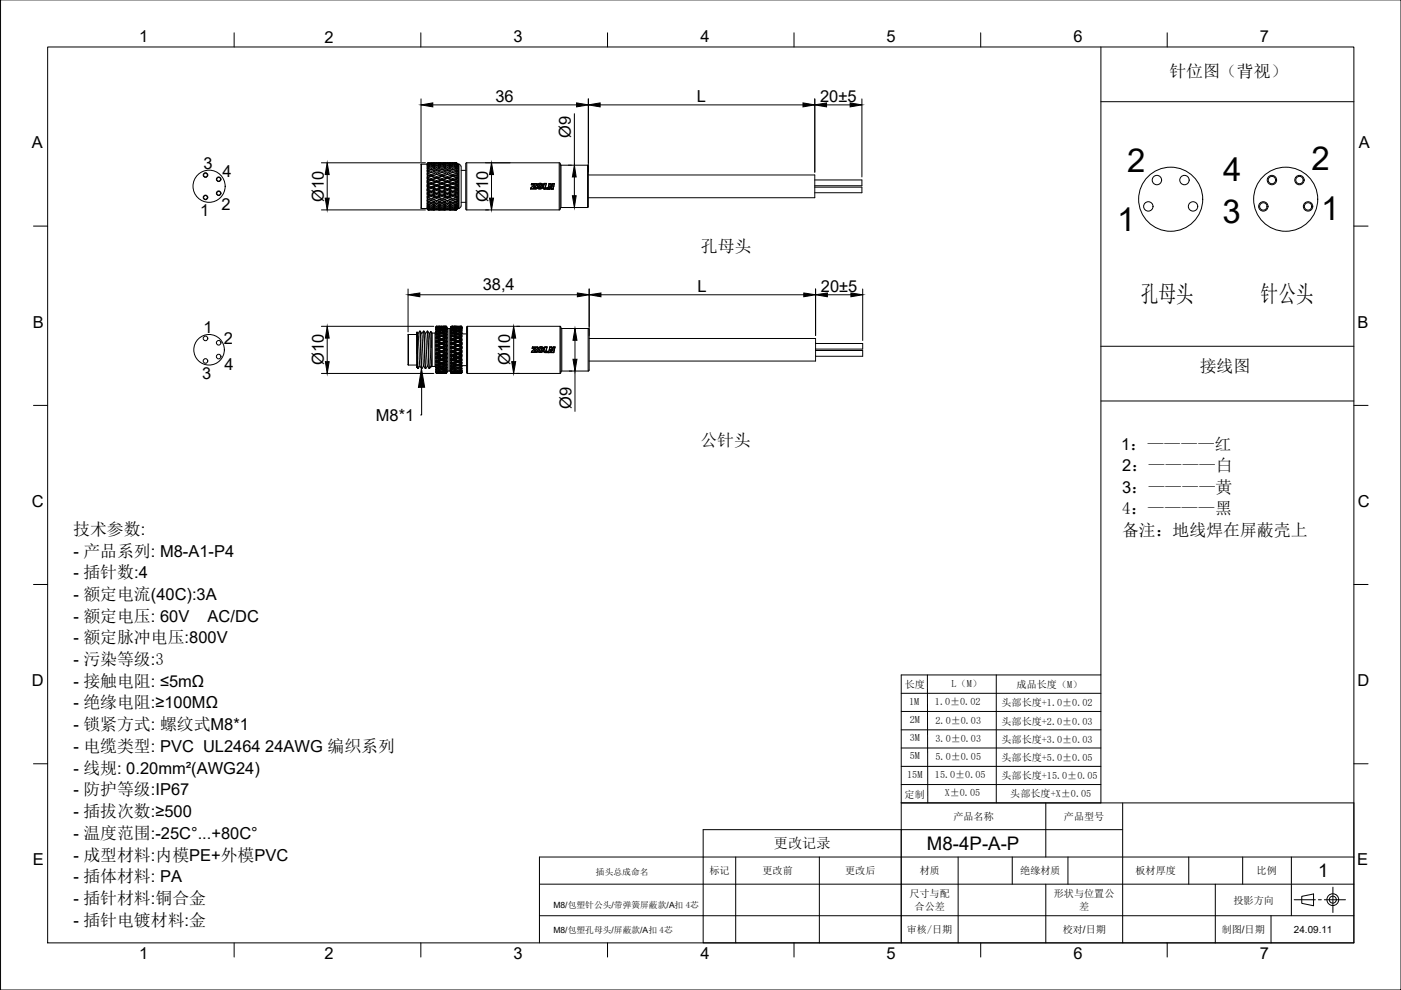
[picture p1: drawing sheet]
<svg xmlns="http://www.w3.org/2000/svg" width="297mm" height="210mm" viewBox="0 0 297 210" stroke-linecap="round" stroke-linejoin="round" font-family="sans-serif">
<!-- layer: 0 -->
<g fill="none" stroke="#000" stroke-width=".21">
<path d="M.1 0h296.9v209.9h-296.9zM10.1 10h276.9v189.9h-276.9zM49.6 7v3M89.2 7v3M128.8 7v3M168.3 7v3M207.9 7v3M233.4 10v160.2M247.5 7v3M68.1 34.5h22.1M69.4 37v5M89.3 34.9v9.2"/>
<path d="M89.3 21v13.3M89.3 34.8l-.1 .1M90.6 39.5l.2 .2-.2 .4zM90.6 38.6l.2 .2-.2 .4zM90.6 38.6l.2-.1 .6 .2M90.6 37.8l.2 .1-.2 .5zM90.6 37.1v-.3l.8 .3M90.6 34.7l.2-.2h5.9l.2 .2M90.6 39.2v.2M90.6 38.6l.8 .3M90.6 37.8l.8 .3M90.6 34.6h.2l-.2 .3z"/>
<path d="M90.8 39.4l-.2-.1v.2l.8 .3h-.4M90.8 38.4h-.2v.2M90.8 37.6h-.2v.2M90.8 37.3l-.2-.2v.5M90.8 36.8l-.2 .2M90.8 36.5v-.1h-.2v.4M90.8 36.1h-.2v.3l.1-.3 .7 .2M90.8 35.8h-.2v.4M90.8 35l-.2 .3 .1-.2 .7 .1M90.8 34.7l-.2 .3 .1-.3 .7 .1M90.8 34.6l.3 .1M90.8 39.7l.2 .1"/>
<path d="M90.8 38.8l.2 .1M90.8 37.9l.2 .1M90.8 37.1l.2 .1M90.8 36.4h.2M90.8 35.7l.2 .1M90.8 35.2h.2M90.8 34.8l.2 .1M90.8 34.6h.2M90.9 37.2l1.7 .5M91 37.2l-.4 .2v.2M91 36.4l-.4 .2v.3M91 35.8l-.4 .2v.2"/>
<path d="M91 35.2l-.4 .2v.2v-.4l.2 .1M91 34.9l-.4 .1v.2v-.3h.2M91 39.8h-.2M91 38.9h.4M91 38.9l-.2 .1M91 38l.4 .1M91 38l-.2 .1M91 37.2l.4 .2M91 36.4l.3 .2M91 35.8l.3 .2M91 35.2l.2 .2M91 34.9l.1 .1"/>
<path d="M91.4 39.6l.7-.3h.5l-1.2 .5zM91.4 39.1l-.6 .2 .6 .3M91.4 39.1v-.2l1.2 .4M91.4 38.9h.4l.8 .3M91.4 38.9l-.8 .4h.2M91.4 38.2l-.6 .3M91.4 38.2l1.2 .3M91.4 38.1l.4-.1 .8 .3 .7-.3 .4 .1M91.4 37.4l-.6 .2M91.4 37.4l.4-.2 .8 .2M91.4 36.6l-.6 .2M91.4 35.9l-.6 .2"/>
<path d="M91.4 35.4l-.8 .2v.1l.1-.2 .7 .2M91.4 35.2l.7-.2 .2 .2M91.4 34.9l-.6 .2M91.4 34.8h.9M91.4 34.6l-.6 .1M91.4 34.6h-.7l-.1 .2h-1.2v9.4h1.2M91.4 34.6h.8M91.4 39.1l.7 .2M91.4 40v-.2l-.8 .3M91.4 34.6h.1M91.4 34.8v.1M91.4 35.2v.2"/>
<path d="M91.4 36.3v.3M91.4 37.1v.3M91.4 37.9v.2M91.4 38.1l-.8 .3M91.4 38.2l.7 .3M91.4 37.4l.7 .2M91.4 37.4l-.8 .2M91.4 36.6l.7 .2M91.4 35.9l.7 .2M91.4 35.4l.7 .1M91.4 34.9l.7 .1M91.4 34.6l.7 .1"/>
<path d="M91.5 36.6l.3-.2 .8 .3M91.6 36l.2-.2 .8 .2M91.6 35.4l.2-.2 .8 .2M91.7 35l.1-.1 .8 .1M91.8 34.7h.8M91.8 22.2h30.4M91.8 39.8l.8-.3 .7 .3-.7 .3zM91.8 39.8h-.4l1.2 .4M91.8 38.9l.8-.3 .7 .3M91.8 38l.8-.2 .7 .2M91.8 37.2l.8-.2 .7 .2M91.8 36.4l.8-.2 .7 .2"/>
<path d="M91.8 35.8l.8-.2 .7 .2M91.8 35.2l.8-.1 .7 .1M91.8 34.9h1.5M91.8 34.6h1.5M91.9 37.2l-.5 .2M92.1 34.6h-1.3l-.2 .1M92.4 35.7l-.3-.2-.7 .2v.2M92.4 36.3l-.3-.2-.7 .2M92.5 37l-.4-.2-.7 .3M92.6 39.3h.4l.7 .3v.2zM92.6 38.6l1.1 .3M92.6 38.5h-.5l-.7 .2v.2"/>
<path d="M92.6 38.5h.4l.7 .2M92.6 37.8l1.1 .3M92.6 37.7l.4-.1 .7 .3M92.6 37.7l-.5-.1-.7 .3-.8-.3v.2M92.6 37l.4-.2 .7 .3M92.6 37.4v.3M92.6 38.3v.2M92.6 39.3v.2M92.6 38.5l-1.2 .4M92.7 36.3l.3-.2 .7 .2M92.7 35.7l.3-.2 .7 .2M92.8 35.2l.2-.2 .7 .2"/>
<path d="M92.9 34.8h.8M93 39.3l.7-.2 .7 .2M93 38.5l.7-.3 .7 .3M93 37.6l.7-.2 .7 .2M93 36.8l.7-.2 .7 .2M93 36.1l.7-.2 .7 .2M93 35.5l.7-.1 .7 .1M93 35l.7-.1 .7 .1M93 34.7h1.4M93 34.6h1.4M93.2 37.2l1.7 .5M93.3 39.8h.4l-1.1 .4v-.1"/>
<path d="M93.3 34.5l-.7 .1M93.4 34.7l-.8 .1M93.4 35l-.1-.1-.7 .1v.1M93.5 35.4l-.2-.2-.7 .2v.2M93.6 36l-.3-.2-.7 .2v.2M93.6 36.6l-.3-.2-.7 .3v.3M93.7 39.6l.7-.3h.5l-1.2 .5v.2M93.7 39.1v-.2l-1.1 .4M93.7 38.9h-.4l-.7 .3v.1M93.7 38.9h.4l.8 .3M93.7 38.2l1.2 .3M93.7 38.1l.4-.1 .8 .3 .7-.3 .4 .1"/>
<path d="M93.7 37.4l.4-.2 .8 .2M93.7 37.4l-.4-.2-.7 .2M93.7 35.7l.7-.2 .3 .2M93.7 34.6h-.8M93.7 38.9l1.2 .4M93.7 35.7v.2M93.7 37.1v.3M93.7 37.9v.2M93.7 38.1l-1.1 .4M93.8 36.6l.3-.2 .8 .3M93.8 36l.3-.2 .8 .2M93.9 35.4l.2-.2 .8 .2"/>
<path d="M94 35l.1-.1 .8 .1M94.1 34.7h1.6M94.1 39.8l.8-.3 .7 .3-.7 .3zM94.1 39.8h-.4l1.2 .4M94.1 38.9l.8-.3 .7 .3M94.1 38l.8-.2 .7 .2M94.1 37.2l.8-.2 .7 .2M94.1 36.4l.8-.2 .7 .2M94.1 35.8l.8-.2 .7 .2M94.1 35.2l.8-.1 .7 .1M94.1 34.9h1.5M94.1 34.6h1.5"/>
<path d="M94.1 34.5h1.5M94.2 37.2l-2.8 .9M94.5 34.6h-.8M94.6 34.8l-.9 .1M94.6 35.2l-.2-.2-.7 .2v.2M94.7 36.3l-.3-.2-.7 .2v.3M94.8 37l-.4-.2-.7 .3M94.9 39.3h.4l.7 .3v.2zM94.9 38.6l1.1 .3M94.9 38.5h-.5l-.7 .2v.2M94.9 38.5h.4l.7 .2M94.9 37.8l1.1 .3"/>
<path d="M94.9 37.7l.4-.1 .7 .3 .7-.3 .3 .2M94.9 37.7l-.5-.1-.7 .3M94.9 34.5v.1M94.9 34.7v.1M94.9 38.3v.2M94.9 39.3v.2M94.9 38.5l-1.2 .4M94.9 36.3l.4-.2 .7 .2M95 35.7l.3-.2 .7 .2M95.1 35.2l.2-.2 .7 .2M95.2 34.8h.8M95.3 39.3l.7-.2 .7 .2"/>
<path d="M95.3 38.5l.7-.3 .7 .3M95.3 37.6l.7-.2 .7 .2M95.3 36.8l.7-.2 .7 .2M95.3 36.1l.7-.2 .7 .2M95.3 35.5l.7-.1 .7 .1M95.3 35l.7-.1 .7 .1M95.3 34.7h1.4M95.3 34.6h1.4M95.5 37.2l.5 .2M95.6 39.8h.4l-1.1 .4M95.7 35l-.1-.1-.7 .1v.1M95.8 35.4l-.2-.2-.7 .2v.2"/>
<path d="M95.9 36l-.3-.2-.7 .2v.2M95.9 36.6l-.3-.2-.7 .3v.3l.4-.2 .7 .3M96 39.1v-.2l-1.1 .4M96 38.9l1 .4M96 38.9h-.4l-.7 .3v.1M96 38.9l.7 .1M96 38.2l-1.1 .3M96 38.1l1 .4M96 38.1h.7M96 37.4l-.4-.2-.7 .2v.3M96 37.4l.4-.2 .5 .2 .1 .2M96 36.3l.7-.2 .3 .2"/>
<path d="M96 35.7l.7-.2 .3 .2M96 35.2l.7-.2 .3 .3M96 34.8l.7-.1 .3 .2M96 34.6h-.8M96 34.6h.1M96 34.8v.1M96 35.2v.2M96 35.7v.2M96 36.3v.3M96 37.1v.3M96 37.9v.2M96 37.4l1 .2"/>
<path d="M96 34.6h.7M96 36.6l.4-.2 .5 .3 .1 .2M96.1 36l.3-.2 .3 .1 .3 .3M96.2 35.4l.2-.2 .3 .1 .3 .4M96.3 35l.4-.1 .3 .3M96.4 34.6h.3M96.5 37.2l-2.8 .9M96.7 34.5l.2 .2M96.7 39.9l-.7-.1 1 .3M96.7 39.3l.3 .1M96.7 37.3v-.2l.3-.1v.6M96.7 36.5v-.2h.3v.5"/>
<path d="M96.7 35.9v-.2h.3v.5M96.7 35.3l.2-.1 .1 .5M96.7 34.9h.2l.1 .3M96.7 34.6l.3 .2M96.7 34.6l.3 .3v-.1M96.7 34.6l-.4 .1M96.7 39.3l-.7 .3M96.7 39.7l-.3 .1M96.7 38.8l-.3 .1M96.7 37.9l-.3 .1M96.7 37.1l-.3 .1M96.7 36.3l-.3 .1"/>
<path d="M96.7 35.7l-.3 .1M96.7 35.2h-.3M96.7 34.8l-.3 .1M96.7 34.6h.1M96.9 34.7h.1M97 39.4l-.3 .3M97 39.4v.7l-.3-.2v-.2M97 38.6l-.3 .2M97 38.6v.7l-.3-.5M97 38.6l-.3-.1-.7 .2v.2M97 37.8l-.3 .1M97 37.8v.6l-.3-.5"/>
<path d="M97 36.9v.1l-.3-.2-.7 .3M97 36.2v.1M97 34.8h.3M97 39.4l-1 .4v.2M97 34.7v.1M97 35.2h.1M97 37.6v.1M97 38.4v.1M97 39.3v.1M97 38.6l-1 .3M97 37.8l-1 .3M97.2 34.8l.5 .3v.2"/>
<path d="M97.3 34.8v9.4v-9.4M97.8 36.1h.9M97.8 35.3v8.4M99 34.5l-.3 .2v9.6l.3 .2M99 34.5h19.6M99 34.5v10M104.2 37v5M112.6 39.2l.1-.3h1.2l-.1 .4-.6 .5h.6l-.1 .3h-1.2l.1-.3M112.7 38.9h1.2M112.8 39h1l-.1 .3M112.8 39l-.1 .1M112.8 39l-.1 .2"/>
<path d="M113 39.5l-.4 .3M113 39.5l.4-.4zM113.1 39.8h.6v.2h-1.1M113.2 39.8h-.1M113.3 39.2l.1-.1-.8 .1h.7l-.7 .6-.1 .3M113.4 39.5l-.3 .3M113.8 39.3l-.7 .5M113.8 39.8l-.1 .3M114 39.3h.1M114 39.3a.56 .56 0 0 1 .6-.4 .56 .56 0 0 1 .5 .4l-.1 .4M114 39.3l-.1 .5 .3 .2 .7-.1 .1-.2M114 39.3a.52 .52 0 0 1 .6-.4 .52 .52 0 0 1 .4 .6v.2"/>
<path d="M114 39.3l-.1 .5 .2 .2h.7l.2-.3M114.1 39a.66 .66 0 0 1 1 .2l-.1 .5a.62 .62 0 0 1-.6 .4 .62 .62 0 0 1-.5-.4zM114.2 39.7h.1M114.2 39.7l.2 .1 .2-.1M114.4 39.3l.2-.2 .2 .2-.3 .5-.3-.1zM114.7 39.7l-.1 .1M114.8 39.3h.1M114.8 39.3l-.2 .4M114.8 39.3l-.1-.2-.3 .1-.2 .5M115 39.7h.1M115.2 39.8l.2 .3zM115.3 38.9l.1 .1"/>
<path d="M115.4 39l-.3 .8M115.4 39h.4M115.6 39.8l.5 .1M115.6 39.8h.1M115.6 39.5v.3M115.7 39.5l.2-.6h-.6l-.1 1.1 .9 .1 .1-.3h-.6M115.7 39.5l-.1 .3M115.9 38.9l-.3 .6M116.1 39.8v.3h-.7M116.2 39.8l-.1 .3M116.3 39.5l-.2 .6h.4l.2-.5 .1 .5M116.3 39.5l-.2 .6"/>
<path d="M116.4 38.9h.4l.2 .7 .1-.7h.4l-.3 1.2M116.4 38.9v.1M116.4 38.9l-.1 .6M116.4 39l-.1 .5M116.4 39h.4M116.7 39.6v-.2l-.2 .7M116.7 39.4l.2 .7M116.8 39l.1 .5M116.8 38.9v.1M116.9 39.5l.1 .3M117 39.5v.3v-.2M117.1 38.9l.1 .1"/>
<path d="M117.2 39l-.2 .5M117.2 39h.3M117.5 38.9l-.3 1.2M118.6 34.5l.2 .2v9.6l-.2 .2M118.6 34.5v10M118.8 34.8l.1 .2M118.9 35h5.7M118.9 35v9M121.8 24.1v10.9M121.8 37.5v4M124.6 35l.1 .2M124.6 35v9"/>
<path d="M124.7 21v22.8l-.1 .2M124.7 37.1h48v4.8h-48M127.2 22.2h43.1M172.7 38.2h10v1.2h-10M172.7 39.7h10v1.2h-10M172.7 21v15.5M175.2 22.2h5M182.7 21v16.5M233.4 21.6h53.6M7.1 47.9h3M68.1 44.5h22.1M89.2 44.1l.1 .1"/>
<path d="M90.6 40.1v.1h.2M90.6 40.3h.2M90.6 40.9v.2h.2M90.6 40.1v1.6l.4-.2-.4-.2v-.2M90.6 41.8l.2 .2M90.6 41.9l.2 .4 .6-.1M90.6 42.4v.2h.2h-.2v-.1M90.6 42.6v.2l.4 .2 .3-.1M90.6 42.6v.4l.2 .1v-.2M90.6 43.1l.2 .2h-.2zM90.6 43.2l.2 .4h-.2zM90.6 43.7l.2 .4-.2-.1z"/>
<path d="M90.6 44l.2 .4-.2-.1zM90.6 44.2l.1 .2h.7M90.6 44.2l.2 .3M90.6 44.2v.2l.4 .1M90.6 44.2l.2 .3h1.2M90.6 44.3l.2 .2h.6M90.6 41.9v.5M90.6 40.8l.8-.2zM90.8 40.2l.6-.2 .7 .2-.7 .3zM90.8 41.1l.6-.2 .7 .2-.7 .3zM90.8 41.2l-.2-.1 .8 .3M90.8 41.9l.6-.2 .7 .2-.7 .3z"/>
<path d="M90.8 42.3l-.2 .1M90.8 42.6l.6-.1 .7 .2-.7 .2zM90.8 43.3l.6-.2 .7 .2-.7 .2zM90.8 43.8l.6 .2 .7-.2M90.8 44.4l1.3 .1M90.8 40.6v.1M90.8 41.5v.1M91 41.5l.4-.1-.8 .3v.2h.2M91 42.3h-.2M91 43l-.2 .1M91 43.6h-.2M91 44l-.2 .1"/>
<path d="M91 44.3l-.2 .1M91.1 44.3h-.3M91.2 43.9l-.4 .1M91.3 43.4l-.5 .1M91.4 40.6l-.8-.3 .4 .4M91.4 43.5v.2l.7 .1 .3-.1M91.4 43.7l-.7 .1-.1-.2 .2 .3M91.4 44v.1h.9M91.4 44.1l-.7 .1-.1-.2 .2 .2h1.3M91.4 44.3l.8 .1M91.4 44.5h.7M91.4 40.6v.3"/>
<path d="M91.4 41.4v.3M91.4 42.2v.3M91.4 42.9v.2M91.4 40.6l.4 .1M91.4 40.6l1.2 .4M91.4 41.4l.4 .1M91.4 41.4l1.4 .5M91.5 42.2l.3 .1M91.5 42.9l.3 .1M91.6 43.4l.2 .2M91.7 43.9l.1 .1 .8-.1M91.7 44.3h.9"/>
<path d="M91.8 44.5h.1M91.8 40.7l.8-.3 .7 .3-.7 .3zM91.8 41.5l.8-.2 .7 .2-.7 .3zM91.8 44l.8 .2 .7-.2M91.8 44.3h1.5M91.8 44.5h1.5M92.4 43.2l-.3 .1M92.5 42.5l-.4 .2M92.6 40.2l1.1 .3M92.6 40.2l-1.2 .3M92.6 41l1.1 .4M92.6 41l-1.2 .4"/>
<path d="M92.6 43.7v.2l.7 .1 .2-.1M92.6 44.2l.8 .1M92.6 44.4l-.8 .1M92.6 44.5h.7M92.6 40.2v.2M92.6 41v.3M92.6 41.8v.3M92.6 42.6v.2M92.6 43.2v.2M92.6 40.2h.4M92.6 40.2h-.5M92.6 41l.4 .1"/>
<path d="M92.6 41l-.5 .1M92.6 41.8l-.5 .1M92.6 41.8l.4 .1M92.7 42.5l.3 .2M92.7 43.2l.3 .1M92.8 43.7l.2 .1M92.8 44.1l.2 .1M92.9 44.4h.8M93 40.2l.7-.2 .7 .2-.7 .3zM93 41.1l.7-.2 .7 .2-.7 .3zM93 41.9l.7-.2 .7 .2-.7 .3zM93 42.7l.7-.2 .7 .2-.7 .2z"/>
<path d="M93 43.3l.7-.2 .7 .2-.7 .2zM93 43.8l.7 .2 .7-.2M93 44.2h1.4M93 44.5h1.4M93 44.5h1.3M93.5 43.4l-.2 .2-.7-.2-.8 .2 .8 .1 .7-.1M93.6 42.9l-.3 .1-.7-.2-.8 .2 .8 .2 .7-.2M93.7 42.2l-.4 .1-.7-.2-.8 .2 .8 .3 .7-.3M93.7 40.6l-1.1 .4M93.7 43.5v.2l-.7 .1M93.7 43.7l.7 .1 .2-.1M93.7 44v.1l-.7 .1"/>
<path d="M93.7 44.1h.9M93.7 44.3l.8 .1M93.7 44.5h.7M93.7 40.6v.3M93.7 41.4v.3M93.7 42.2v.3M93.7 42.9v.2M93.7 40.6l-.4 .1M93.7 40.6l.4 .1M93.7 40.6l1.2 .4M93.7 41.4l-.4 .1M93.7 41.4l.4 .1"/>
<path d="M93.7 41.4l1.4 .5M93.8 42.2l.3 .1M93.8 42.9l.3 .1M93.9 43.4l.2 .2M94 43.9l.1 .1 .8-.1M94 44.3h.9M94.1 44.5h.8M94.1 40.7l.8-.3 .7 .3-.7 .3zM94.1 41.5l.8-.2 .7 .2-.7 .3zM94.1 42.3l.8-.2 .7 .2-.7 .3zM94.1 43l.8-.2 .7 .2-.7 .2zM94.1 43.6l.8-.2 .7 .2-.7 .1z"/>
<path d="M94.1 44l.8 .2 .7-.2M94.1 44.3h1.5M94.1 44.5h1.5M94.7 43.2l-.3 .1M94.8 42.5l-.4 .2M94.9 40.2l1.1 .3M94.9 41l1.1 .4M94.9 43.7v.2l.7 .1 .1-.1M94.9 44.2l.8 .1M94.9 44.4l.7 .1M94.9 40.1v.3M94.9 41v.3"/>
<path d="M94.9 41.8v.3M94.9 42.6v.2M94.9 43.2v.2M94.9 40.2h.4M94.9 40.2h-.5M94.9 40.2l-1.2 .4M94.9 41l.4 .1M94.9 41l-.5 .1M94.9 41l-2.6 .9M94.9 41.8l.4 .1M94.9 41.8l-.5 .1M94.9 42.5l.4 .2"/>
<path d="M95 43.2l.3 .1M95.1 43.7l.2 .1M95.1 44.1l.2 .1M95.2 44.4h.8M95.3 40.2l.7-.2 .7 .2-.7 .3zM95.3 41.1l.7-.2 .7 .2-.7 .3zM95.3 41.9l.7-.2 .7 .2-.7 .3zM95.3 42.7l.7-.2 .7 .2-.7 .2zM95.3 43.3l.7-.2 .7 .2-.7 .2zM95.3 43.8l.7 .2 .7-.2M95.3 44.2h1.4M95.3 44.5h1.4"/>
<path d="M95.8 43.4l-.2 .2M95.9 42.9l-.3 .1M96 42.2l-.4 .1M96 40.6l-1.1 .4M96 43.5v.2l-.7 .1M96 44v.1l-.7 .1M96 44.3l.7 .2M96 44.5h.7M96 40.6v.3M96 41.4v.3M96 42.2v.3M96 42.9v.2"/>
<path d="M96 40.6l-.4 .1M96 40.6l.4 .1M96 40.6l1 .4M96 41.4l-.4 .1M96 41.4l.4 .1M96 41.4l-1.4 .5M96 41.4l1 .3M96 43.7l.7 .1M96 44.1l.7 .1M96 42.2l.4 .1M96.1 42.9l.3 .1M96.2 43.4l.5 .1"/>
<path d="M96.3 43.9l.4 .1M96.3 44.3h.4M96.4 41.5l.6 .2M96.4 40.7l.3 .1M96.4 42.3l.3 .1M96.4 43l.3 .1M96.4 43.6l.3 .1M96.4 44l.3 .1M96.4 44.3l.3 .1M96.7 43.3l.3-.2-.3 .4M96.7 41.4v.2M96.8 44.4l-.1 .1"/>
<path d="M97 40.1l-.3 .1M97 40.3l-.6 .4M97 40.3v.7l-.3-.2v-.2M97 41l-.3 .1M97 41l-1 .4M97 41.1l-.1 .2-.5 .2M97 41.7l-.3 .2M97 41.8l-.1 .3-.5 .2M97 41.9v.5h-.3v-.2M97 42.6v-.2l-.3 .3M97 42.5l-.1 .3-.5 .2M97 42.6v.5h-.3v-.2"/>
<path d="M97 43.2v.4l-.3 .1v-.2M97 43.7l-.3 .1M97 43.7l-.3 .3M97 43.7l-.1 .4-.2-.1M97 44l-.3 .2M97 44l-.3 .3M97 44l-.1 .3h-.2M97 44.2l-.3 .3h-.3M97 44.3l-.3 .2M97 44.2h.3M97 40.3l-1 .3M97 40.1v.1"/>
<path d="M97 41v.7M97 41.8h.1M97 44h.1M97 44.2v.1M97 41.8l-.1 .1M97.7 43.7l-.2 .4-.3 .1M97.8 42.9h.9M99 44.5h19.6M115.4 40.1h.1M115.4 40h.7M116.2 40.1h.3M116.5 40.1h.1"/>
<path d="M116.8 40.1h.4M116.9 40.1h-.1M116.9 40.1h.3M117.2 40.1h.1M120.5 44h.6M124.6 44h-5.7l-.1 .2M287 47.9h3.1M68.1 79.2h23.9M68.1 69.2h23.9M69.4 71.7v5M86.5 77.3l.1 .1M86.5 61.3v9.1"/>
<path d="M86.5 71v6.3M86.6 70.9l-.1 .1M86.6 70.9h1.7v6.5h-1.7zM88.3 70.9l.1 .1M88.4 77.9l.2 .2M88.4 70.4l.2 .3M88.4 77.3l-.1 .1M88.6 77.7l-.2-7.3 .1 7.4h-.1l.2 .3M88.6 70.7l.4 6.9M88.6 77.7l.1 .4M89 70.2l.3 7.6 .1 .3h.1M89 77.6l.4 .5"/>
<path d="M89 77.6l-.3 .5M89 62.5h33.4M89.1 70.2l-.5 .5M89.1 70.2l.4 7.9M89.1 70.2l.3 .5M89.4 70.7l.4 6.9M89.8 70.2l.4 7.9M89.8 77.6l.4 .5M89.8 77.6l-.3 .5M89.9 70.2l-.5 .5M89.9 70.2l.4 7.9M89.9 70.2l.3 .5"/>
<path d="M90.2 78.1h.1M90.2 70.7l.4 6.9M90.2 70.7l.4-.5 .4 .5M90.6 70.2l.4 7.9M90.6 77.6l.4 .5M90.6 77.6l-.3 .5M90.7 70.2l.4 7.9M91 78.1h.1M91 70.7l.4 6.9M91 70.7l.3-.4 .1 3.3M91.3 70.2l.1 .2M91.4 77.7l-.2 .2"/>
<path d="M91.4 77.6v.1M91.4 73.6l.1 4.1-.1-.1M91.4 77.6l-.3 .5M91.6 77.7h-.1M91.6 70.6l-.2-.2v3.2M92.2 77.7l.2 .2M92.2 70.6v7.1M92.2 70.6h-.6v7.1h.6M92.4 70.4l-.2 .2M92.4 74.9l1.2 .5-1-.4 1-.4-.8 .4h.1M92.5 75h.1M92.4 75.7v.1"/>
<path d="M92.4 76.7l.2 .2-.1 .4-.1-.1zM92.4 76.5l.1 .1M92.4 70.3v.1M92.4 78.4l.1 .2M92.4 78.4v.3l.2 .1-.1-.2M92.4 78.7l.1 .2M92.4 78.8l.2 .3-.1-.2M92.4 70.4h.1M92.4 74.1h.1M92.4 69.9h.1M92.4 70.9v.1M92.4 71.6v.1"/>
<path d="M92.4 72.4h.1M92.4 73.2v.1M92.4 74.9v.1M92.4 76.6h.1M92.4 75.7h.1M92.4 71.6h.1M92.4 70.9l.1 .1M92.4 77.9l.1 .2M92.4 77.9h.1M92.4 78.4h.1M92.4 77.3v1.1M92.5 79.1l-.1-.2 .1 .2"/>
<path d="M92.5 74.1l1.1 .3M92.5 74.3l1 .3M92.5 73.4l1.1 .4M92.5 74l-.1 .2 .1-.1M92.5 75.1l1 .3M92.5 72.5l1.1 .4M92.5 73.1v.2M92.5 76v-.2l1 .4M92.5 75.7l.8 .3M92.5 72.3v.2M92.5 76.8v-.2l1 .3-.2 .2-.8-.3M92.5 76.6l-.1 .1"/>
<path d="M92.5 71.7h-.1M92.5 77.3l1 .3-.2 .1-.8-.2zM92.5 77.3v.2M92.5 77.9v.2l.8 .2 .2-.1M92.5 78.5v.1h.9M92.5 78.8l.8 .2M92.5 79.1h.1M92.5 70.2v.1M92.5 70.8v.2M92.5 71.5v.2M92.5 71.7h.1M92.5 76.6h.1"/>
<path d="M92.5 69.7l-.1 .2M92.5 69.2l-.1 .2M92.5 74.3l.7 .3M92.5 73.4l1 .3-1 .4M92.5 72.5l1 .4-1.1 .3M92.5 75.2l.8 .3-.7-.3M92.5 71.7l1 .4-1.1 .3M92.5 76l.8 .3 .2-.1M92.5 71l1 .3-1 .3M92.5 79.1l.1 .1M92.5 69.2v.1M92.5 69.2h.4"/>
<path d="M92.5 77.5l.1 .1M92.5 70.3l.7 .2-.6-.1M92.5 78.1l.1 .1M92.5 79.1h.5M92.6 69.5l.6 .1M92.6 77.3h.1M92.6 77.9h.1M92.6 69.1l-.2 .2M92.6 73.5v.4l-.2 .2M92.6 73.5l-.2-.2v.8M92.6 74.4v.4l-.2 .1M92.6 74.4l-.2-.2v.7"/>
<path d="M92.6 73.5l.6 .2-.6 .2M92.6 74.4l.6 .2-.6 .2M92.6 72.6v.4l-.2 .2M92.6 72.6l-.2-.1v.7M92.6 72.6l.6 .2-.6 .2M92.6 75.2v.5h-.2M92.6 75.2l-.2-.1v.6M92.6 71.8v.4l-.2 .2M92.6 71.8l-.2-.1v.7M92.6 72.2l.7-.2-.8 .3M92.6 76.1v.4h-.2M92.6 76.1l-.2-.2v.6"/>
<path d="M92.6 76.1l.7 .2-.8 .3M92.6 71v.4l-.2 .2M92.6 71h-.2v.6M92.6 71.4l.7-.2-.8 .3M92.6 76.9l.7 .2-.8 .2M92.6 77.6v.3l-.2-.1M92.6 70.4v.3l-.2 .2M92.6 70.4l-.2 .1v.4M92.6 77.6l.7 .1M92.6 70.7l.7-.2-.8 .3M92.6 78.2v.2l-.2-.1M92.6 78.2l.7 .1"/>
<path d="M92.6 69.9l-.2 .4M92.6 69.9h-.2v.4M92.6 69.5l-.1 .2M92.6 69.5l-.2 .1v.3M92.6 79h.7M92.6 69.2l-.1 .2M92.6 69.2l-.2 .4 .1-.2M92.6 79.1h.7M92.6 69.2h.7M92.6 69.2h2M92.6 79.2h2M92.6 71.8l.6 .1"/>
<path d="M92.6 71.8l.5 .1M92.6 71l.6 .2M92.6 69.9l.6 .1M92.6 78.7l.6 .1M92.6 69.2l.6 .1M92.6 69.2h-.1M92.7 77.9l.1 .1 .8-.2-.7 .2M92.7 69.9h1.9l-.5 .1M92.7 78.8h.9l-.7 .1M92.7 70.3l-.1 .1M92.8 69.3h1.7M92.8 70.9l.8-.3 1 .4-2 .7 1 .3v-.2"/>
<path d="M92.8 70.2l.8 .3zM92.8 69.8h1.6M92.8 69.4l.8 .1M92.8 69.2h.8M92.8 78h.1M92.8 70.2l-.1 .2M92.8 78.9h.1M92.8 70.9l-.3 .1M92.9 74.1l.7-.3 .7 .3-.7 .3zM92.9 73.3l.7-.3 .7 .3-.7 .2zM92.9 73.3h-.1l.8 .2 .7-.2M92.9 75l.7-.3 .7 .3-.7 .3z"/>
<path d="M92.9 72.4l.7-.3 .7 .3-.7 .2zM92.9 72.4h-.1l.8 .3 .7-.3M92.9 75.9l.7 .2 .7-.2M92.9 71.6l.7-.3 .7 .3-.7 .2zM92.9 71.6h-.1l.8 .3 .7-.3M92.9 76.7l.7 .2 .7-.2M92.9 70.8l.7-.2 .7 .2-.7 .2zM92.9 70.8l-.1 .1 .8 .1M92.9 77.4l.7 .2 .7-.2M92.9 78l.7 .2 .7-.2-.7 .2v.2h1l-.5-.1M92.9 78.5l.7 .2 .7-.2M92.9 69.7l.7-.1 .7 .1"/>
<path d="M92.9 78.9h1.4M92.9 69.4h1.4M92.9 79.1h1.4M92.9 69.2h1.4M93.1 72.3a.98 .98 0 0 1 1.1 0M93.1 72.3l-.5 .1 1 .4v-.2M93.1 72.3l-.6 .2M93.2 73.7l-.7 .3M93.2 72.8l-.7 .3M93.2 78.8h-.6M93.2 75.5l-.6 .2M93.2 76.3l-.6 .2 .5-.2"/>
<path d="M93.2 77.1l-.6 .1M93.2 77.7l-.6 .2M93.2 78.3l-.6 .1M93.2 79.1h-.6M93.2 76l.4 .2 .4-.2M93.2 77.7l-.7 .2M93.3 70l-.7 .1M93.3 69.6l-.7 .1M93.3 69.3l-.7 .1M93.3 76l.1 .1M93.3 70.5l.2 .2M93.3 78.7l-.1 .1"/>
<path d="M93.3 69.4l-.8 .1M93.3 77.7h.6M93.4 70.6h.2M93.4 70.1l-.9 .1M93.4 69.7h-.9v.1M93.4 78.2h.1M93.5 74.6l-1 .3M93.5 75.4l-1 .3M93.5 72.1h.3M93.5 71.3h.1M93.6 76.3l-1 .3 .2 .1 .8-.3 .8 .3-.8 .2-.7-.2M93.6 70.1l-.7 .1"/>
<path d="M93.6 73.8l.8 .3M93.6 73.8l-.8 .3h.1M93.6 73.8l-1 .3 1 .3M93.6 73.8l1 .3h-.2M93.6 72.9l-1 .4 1 .3v-.1M93.6 73l1 .3-1 .4 1.2-.4M93.6 74.7l.8 .3M93.6 72.9l-1.1 .4M93.6 72.9l1.2 .4M93.6 75.6l.8 .3zM93.6 75.6l-.8 .3 .8-.3M93.6 75.6v-.1l1 .3"/>
<path d="M93.6 75.5l-1 .3 .7 .2M93.6 71.3l1 .4-1 .4M93.6 76.3l1 .3-.2 .1-.8-.3zM93.6 76.5l-.8 .2 .4 .1M93.6 77l1 .3-.2 .1-.8-.3zM93.6 77l-1 .3 .2 .1 .8-.3 .8 .3-.8 .2M93.6 77.2l-.8 .2M93.6 77.7v.1l.8 .2 .2-.1M93.6 77.9l.8 .1M93.6 70.4l.8-.2-.8 .3v.1M93.6 70.1l.7 .1-.7-.1-.7 .1M93.6 78.4h-.9"/>
<path d="M93.6 78.4l.8 .1M93.6 78.4l-.8 .1M93.6 78.7l.9 .1M93.6 78.8l.8 .1M93.6 79l.9 .1M93.6 79l-.8 .1M93.6 79l.8 .1M93.6 79.1h-.8M93.6 69.2h.8M93.6 69.2h.1M93.6 69.2v.1M93.6 69.9v.2"/>
<path d="M93.6 75.4v.1M93.6 76.2v.1M93.6 79.1v.1M93.6 75.4l1.2 .3M93.6 72.1l.6 .2M93.6 76.2h.2M93.6 76.2h-.1M93.7 76.9h.1M93.8 71.3h-.2M93.8 78.2l.2 .1M93.8 70.7l.2-.2 .7 .3M93.8 70.1l.9 .1"/>
<path d="M93.8 78.6l.2 .1M93.9 69.7h.8M93.9 70.7l.9 .3M93.9 69.2h.6M93.9 69.4h.8M93.9 79h.1M93.9 70.6l-.3 .1M94 70.5l.6 .2M94 70l.6 .1M94 69.6h.6M94 69.3h.6M94 79.1h.6"/>
<path d="M94 69.2h.6M94.1 73.7h-.1l.7 .3M94.1 79.1h.5M94.1 75.5l.5 .1M94.1 76.3l.5 .2M94.1 77.1l.5 .1M94.1 77.7l.5 .2M94.1 78.8h.5M94.2 72.3l.4 .1-1 .5 1.2-.4M94.3 70.8l-.7 .3v.2l-1-.3 .2-.1M94.3 74.1h.1M94.3 75h.1"/>
<path d="M94.4 74.1l-.8 .3M94.4 75h.2l-1-.4 1.2 .4-1.3 .4M94.4 75l-.8 .3M94.4 69.4l-1.7 .1M94.4 70.2l.2 .2M94.5 69.5l-.9 .1M94.5 69.1l.2 .2M94.6 73.5l-.5 .2 .5 .2M94.6 74.4l-.5 .2 .5 .2M94.6 72.6l-.5 .2 .5 .2M94.6 71.8l.2-.1v.7l-.2-.2zM94.6 76.1l-.6 .2 .7 .3"/>
<path d="M94.6 76.9l-.6 .2 .7 .2M94.6 77.6l-.6 .1M94.6 69.9h.2v.5zM94.6 78.2l-.6 .1M94.6 69.5h.1l.1 .4zM94.6 78.7h-.6M94.6 69.2l.2 .4zM94.6 79h-.6M94.6 69.2h.1h-.4M94.6 71.8l-.5 .1M94.6 71l-.5 .2M94.6 70.4l-.5 .1"/>
<path d="M94.6 69.5l-.5 .1M94.6 69.2l-.5 .1M94.6 70.3l.2 .1M94.6 75.8l-1 .3M94.6 75.8l.2 .1M94.6 76.6h.2M94.6 71.7h.2M94.7 73.4l-.9 .3 1 .4M94.7 74.3l-.7 .3h.1M94.7 73.1l-.7-.3-.2 .1 1 .4M94.7 75.2l-.7 .3 .6-.2M94.7 72.2l-.7-.2-.2 .1 1 .3-.6-.1"/>
<path d="M94.7 71.7l-.7 .3 .6 .2M94.7 71h.1M94.7 71l-.1 .3 .2 .3v-.6M94.7 71.4l-.7-.2-.2 .1 1 .3M94.7 71l-.7 .2 .6 .1M94.7 70.4h.1M94.7 70.4l-.1 .3 .2 .2v-.5M94.7 78.6l-.1 .1 .1 .1 .1-.4-.1 .2-.7 .1M94.7 78.9l-.1 .2 .1-.1 .1-.2-.1 .1-.7 .1M94.7 79.1h-.1M94.7 72.5l-.7 .3h.1M94.7 79.1h-.5"/>
<path d="M94.7 78.9l-.1 .2M94.8 69.5l.2 .2M94.8 73.3l-.1 .1M94.8 73.3v.8l-.2-.2 .1-.5M94.8 74.2l-.1 .1M94.8 74.2v.7l-.2-.1 .1-.5M94.8 74.2l-1 .4 .9 .3M94.8 72.5h-.1M94.8 72.5v.7l-.2-.2 .1-.5M94.8 75l-.1 .2M94.8 75v.7l-.2-.1 .1-.4M94.8 74.1l-1.3 .5"/>
<path d="M94.8 75l-1 .4 .9 .3M94.8 75.9l-.1 .1M94.8 75.9v.7l-.2-.1 .1-.5M94.8 75.9l-1 .3 .2 .1 .7-.3M94.8 76.6l-.1 .2M94.8 76.6l-.1 .7-.1-.1 .1-.4M94.8 76.6l-1 .3 .2 .2 .7-.3M94.8 77.4l-.1 .1M94.8 77.4l-.1 .5h-.1l.1-.4M94.8 77.4l-1 .2 .2 .1 .7-.2M94.8 70.9v.1M94.8 77.9l-.1 .2-.7 .2"/>
<path d="M94.8 77.9l-.1 .6-.1-.1 .1-.3M94.8 78.9l-.1 .2M94.8 70.4h.1M94.8 71.6v.1M94.8 74.1v.1M94.8 75h.1M94.8 77.3h.1M94.8 77.9h.1M94.8 77.9h-.3M95 78.7l-.2 .2M95 69.7v9M95 69.7h.4"/>
<path d="M95 78.7h.4M95.3 78.7l.2 .2M95.4 69.7v9M95.5 69.5l-.2 .2M95.6 73.9h.2M95.6 73.9v.5h.2M95.6 73h.2M95.6 73v.5h.2M95.6 74.4l1.5 .5 .6-.3M95.6 74.7l.2 .1M95.6 74.7v.5h.2M95.6 74.5l.2 .1z"/>
<path d="M95.6 73.6l.2 .1zM95.6 72.2v.5l.2-.1M95.6 75.3l.2 .1zM95.6 72.8l.2 .1zM95.6 76.1l.2 .1zM95.6 76v.3M95.6 71.5v.4l.2-.1M95.6 76.4l.3-.1v.1zM95.6 76.3v.5l.2 .1v-.4M95.6 76.9h.2l-.2 .1zM95.6 76.8v.2M95.6 77.1l1.1 .3-.8 .2 .3 .1"/>
<path d="M95.6 77.1v.4l.2 .1v-.3M95.6 70.6l.2 .1-.2 .1M95.6 70.8v.4l.2-.2M95.6 77.5v.2l.2-.1M95.6 77.6v.1M95.6 70.7h.1M95.6 77.7v.4l.2 .1v-.3M95.6 78.1v.1l1-.2-.7 .2v.2h-.2l-.1-.2 .1 .4 .1-.1M95.6 78.1v.1M95.6 70.1v.1zM95.6 78.5l.1 .1M95.6 78.5v.2"/>
<path d="M95.6 78.8l.1 .1M95.6 70.6h.1M95.6 70.7v.1M95.6 71.3h.3M95.6 72.2h.1M95.6 72.7v.3M95.6 74.4v.3M95.6 77v.1M95.6 77.5h.1M95.6 77.7h.1M95.6 78.8h.1M95.6 78.8v.2"/>
<path d="M95.6 77.5l.1 .1M95.6 74.6h.3l-.3 .1M95.6 75.5v-.3l1.5 .5M95.6 72v.1M95.6 71.2l.2 .1-.2 .1zM95.6 71.2v.3M95.6 69.6v.2zM95.6 69.4v.1v-.1M95.6 69.4h.1M95.6 70l.1 .1M95.6 69.6l.1 .1M95.7 76.1l.2 .1"/>
<path d="M95.7 79.1l-.1-.1 .1 .2h2M95.7 74.8l.2-.2 1 .4M95.7 76.5h.2M95.7 77.2h.2M95.7 77.9h.2M95.7 70.4l-.1 .2M95.7 69.9h.2M95.7 78.8h.2M95.7 69.5h.2M95.7 79.1h.2M95.7 69.2l-.1 .2v-.2M95.7 69.2h2.1"/>
<path d="M95.7 69.2h.1M95.7 74.4h.2M95.7 79.1h.1M95.7 70.6h.2M95.7 77.6l.2 .1v.1l-.2 .1-.1-.2M95.7 70.1l-.1 .4M95.8 73.9l.1-.1 .7 .3-.7 .3h-.1zM95.8 73h.1l.7 .3-.7 .2h-.1zM95.8 74.8l.1-.1 .7 .3-.7 .3-.1-.1zM95.8 72.2l.1-.1 .7 .3-.7 .2h-.1zM95.8 72.2h-.2M95.8 71.4l.8 .2-.7 .2h-.1z"/>
<path d="M95.8 71.4l-.2 .1M95.8 72.1l-.2-.1v.2M95.8 70.7l.8 .1-.7 .2h-.1zM95.8 70.4h-.1l.2 .1M95.8 69.7h-.2v.3M95.8 78.8v.2l-.2-.1v-.3l.1 .2 1 .1M95.8 69.4h-.2v.3l.1-.2 1-.1M95.8 69.2l-.2 .1v.1l.1-.1h1.1M95.8 79.1h.8M95.8 69.2h.8M95.8 71.3h.1M95.8 72.1h.2"/>
<path d="M95.8 72.1l-.2 .1M95.9 77.7h-.3M95.9 73.8l.8 .3-.8 .3M95.9 73.8l1 .3M95.9 73l1 .3-1 .3-.3-.1v.4M95.9 74.7l.8 .3M95.9 73.5v.2l-.3 .1v-.1M95.9 72.9l1.2 .4M95.9 75.6l.8 .3zM95.9 75.6l-.2 .1 .2-.1M95.9 75.6v-.1l1 .3M95.9 75.5l-.3 .1 .1 .1"/>
<path d="M95.9 75.4l-.3 .1 .1 .6h.1v-.4M95.9 72.6v.3l-.3 .1v-.2M95.9 71.3l1 .4-1 .3h-.3M95.9 76.2l1 .4-.2 .1-.8-.3 .8 .3-.8 .2v.2l.8 .3 .2-.1-1-.3-.3 .1M95.9 70.6l1 .4-1 .3M95.9 70.4l.8-.2zM95.9 78.4h.9M95.9 78.4h-.2M95.9 78.4l.8 .1M95.9 78.7l.9 .1M95.9 79l.9 .1M95.9 79l-.2 .1-.1-.2v.2h.2"/>
<path d="M95.9 79l.8 .1M95.9 72.1l.6 .2M95.9 72.1l-.2 .1M95.9 70.6l-.2 .1M95.9 72.9l-.3 .1M95.9 69.2v.1M95.9 70.5v.1M95.9 71v.3M95.9 71.8v.3M95.9 75.4v.1M95.9 73.8l-.2 .1M95.9 73.8l-.3 .1"/>
<path d="M95.9 72.9l-.2 .1M95.9 76.2h.1M95.9 76.2h-.1M96 76.9l1.1-.3v.2l-.8 .3zM96 71.3h-.1M96 78.2h.1M96.1 70.1l1 .1v.1M96.2 70.7l.9 .3M96.2 69.4l1.6-.1 .1 .2M96.2 70.6l-.3 .1M96.3 76l-.4 .2M96.3 75.5l.8-.3z"/>
<path d="M96.3 76l-.4 .1M96.3 72l-.3 .1 1.1 .3v-.1l.6-.3M96.3 71.2l-.3 .1 1.1 .3v-.1M96.3 70l.8 .1M96.3 69.6l.8 .1M96.3 69.3l.8 .1M96.3 69.2h.8M96.3 70.5l-.2 .2M96.3 78.3h.1M96.3 78.7l.1 .1M96.3 76.3l.8 .3h-.2M96.4 74.6l.7-.3 .6 .3-.6 .3z"/>
<path d="M96.4 73.7h-.1l.8 .3M96.4 72.8l.7-.3 .6 .3-.6 .3zM96.4 72.8h-.1l.8 .3M96.4 75.5l.7 .2 .7-.2-.7 .2M96.4 71.9l.7-.2 .6 .3-.6 .2zM96.4 71.9l-.1 .1 .8 .2M96.4 71.2l.7-.2 .6 .2-.6 .2zM96.4 71.2h-.1l.8 .2M96.4 77.1l.7 .2 .6-.2M96.4 70.5l.7-.2 .6 .2-.6 .2zM96.4 70.5h-.1l.8 .2M96.4 77.7l.7 .2 .6-.2"/>
<path d="M96.4 70a1.61 1.61 0 0 1 1.5 0v.2M96.4 78.8h1.4h-.7v.2M96.5 72.3l.4 .1-1 .4-.3-.1M96.5 72.3l.6 .2M96.6 73.3l-.7 .2h-.2M96.6 72.4l-.7 .3-.2-.1M96.6 75.9l-.8 .2M96.6 71.6l-.7 .3-.2-.1M96.6 76.7l-.8 .2h.2M96.6 70.8l-.9 .2M96.6 77.4l-.8 .2M96.6 78.5l-.8 .1"/>
<path d="M96.6 69.7l-.7-.1-.1 .3M96.6 78.9l-.8 .1M96.6 69.4l-.7-.1-.1 .2M96.6 74.1h.3M96.6 75h.1M96.7 69.2h.8M96.7 75l-.8 .3M96.7 69.8l-1 .1-.1 .2M96.7 69.2l-1 .1M96.7 70.2l.2 .2M96.8 69.5l-.9 .1M96.8 69.9h-.9v.2l.7 .1-.7-.1h-.1l.1 .3"/>
<path d="M96.8 70.3l.2 .1M96.9 74.1l-1 .3M96.9 75l-1 .4-.2-.2M96.9 77.9l-.2 .1-.8-.2 .8 .2M96.9 75h-.2M96.9 75.8l-.6 .2M96.9 71.7h.3M96.9 71h.1M96.9 77.3h.1M97 71.8l-.7 .2M97 77.9h-.2M97.1 73.4l-.7 .3 .7 .3 .6-.3"/>
<path d="M97.1 74.3l-.8 .3h.1M97.1 73.4l-1.1 .3 1.1 .3M97.1 73.4l.6 .3M97.1 73.4l-1.2 .4M97.1 73.3l.7 .4M97.1 72.5l-1.1 .4 1.1 .3 .6-.4M97.1 75.2l.7 .2-.7-.2v-.2l-1.1 .4 1.1 .3M97.1 72.5l.6 .3M97.1 72.5l.7 .3M97.1 72.5l-1.2 .4M97.1 76l.7 .3zM97.1 76l-.8 .3 .8-.3v-.2l-1.1 .4 .3 .1"/>
<path d="M97.1 75.7l-.2 .1M97.1 71.7l.6 .2M97.1 76.6l.8 .4-.8-.2M97.1 76.8l.7 .2M97.1 76.8l-.8 .3M97.1 71l.6 .2M97.1 77.3l-1.1 .3 .3 .1 .8-.2 .7 .2 .1-.1M97.1 77.6l.7 .1M97.1 77.6l-.8 .1M97.1 70.3l.7 .2M97.1 78.1l.7 .2 .1-.2-.2 .2M97.1 78.1l-.8 .2-.2-.1"/>
<path d="M97.1 78.1l-.7 .2M97.1 78.2l.7 .1M97.1 70.1l.7-.1 .1 .2M97.1 78.6h-1M97.1 78.6l-.7 .2M97.1 69.4l.7 .2 .1 .2-.1-.2-1.6 .1M97.1 79h.7M97.1 79h-.8M97.1 69.4h.6M97.1 69.2l.6 .1 .2 .1M97.1 79.1h-.8M97.1 79.1h.7"/>
<path d="M97.1 69.2h.7M97.1 75l.8 .3zM97.1 69.2h.1M97.1 69.4h.1M97.1 69.7v.1M97.1 71.6v.1M97.1 77.3v.3M97.1 78.5v.1M97.1 76.6h.1M97.1 69.4l-.7 .2M97.1 69.2l-.7 .1M97.1 77.3l.7 .2"/>
<path d="M97.1 79.1h-.6M97.1 79.1h.5M97.1 77.9h.2M97.1 71.7l.8 .2M97.1 71h.1M97.1 77.3h.1M97.2 77.3l.7-.2-.1 .2-.4 .1zM97.2 70.4l.2-.2 .4 .2M97.3 69.9h.5M97.3 69.5h.5M97.3 70.3l-.2 .1M97.4 69.3h.4"/>
<path d="M97.4 71.6h.3M97.4 70.2l.3 .1M97.4 78.5h.3M97.4 69.8h.3M97.4 78.9h.3M97.4 69.4h.3M97.4 79.1h.3M97.4 69.2h.3M97.5 75l.2 .1M97.5 75.9l.2 .1M97.5 76.7l.2 .1M97.5 77.4l.2 .1"/>
<path d="M97.5 78l.2 .1M97.5 78.5l.2 .1M97.5 78.9h.2M97.5 79.1h.3M97.6 72.3h.1M97.7 79.2h.1M97.7 73.7l-.6 .3M97.7 74.6l-.6-.4-1.1 .4 1.1 .3M97.7 72.3l.2-.1v.5zM97.7 75.8l-.3 .1M97.7 76.6l-.3 .1 .4 .1M97.7 71.2l-.6 .3"/>
<path d="M97.7 70.8h.2M97.7 70.8l.2 .4v-.4M97.7 77.4h-.3M97.7 70.9l-.6 .1M97.7 70.5l-.6 .3v.2M97.7 70.2h.2M97.7 70.2l.2 .3v-.3M97.7 78h-.3M97.7 78.3l-.6 .2-.7-.2M97.7 69.7l.2 .1M97.7 69.7l.2 .3v-.2M97.7 69.4l.2 .1"/>
<path d="M97.7 69.4l.2 .3v-.2M97.7 79l-1.3 .1M97.7 69.2l.2 .2M97.7 69.2h.2M97.7 77.5h.1M97.7 70.2h.1M97.7 69.7h.1M97.7 79.1h.1M97.7 73.2l-.2 .1M97.7 77.8l-.6 .1v.2M97.7 71.5l-.2 .1M97.7 70.8h-.2"/>
<path d="M97.7 70.2h-.2M97.7 69.7h-.2M97.7 69.4h-.2M97.8 70.8h-.4M97.8 73.7l-.9 .4M97.8 74l-.4 .1h.3M97.8 74.6l.1-.1-.8-.4 .8 .3v.3M97.8 74.6l-.9 .4M97.8 73.4l-.6-.1 .7 .2v.3M97.8 73.1l-.4 .2h.3M97.8 74.9l-.4 .1 .3-.1M97.8 72.8l.1 .1-.8 .4 .8-.3"/>
<path d="M97.8 72.5l-.4-.1h-.2l.7 .3v.3M97.8 72l.1 .1-.8 .3 .5-.1-.2 .1h.3M97.8 71.9l.1 .3M97.8 71.7h-.6l.7 .2M97.8 71.2l.1 .1M97.8 71l-.4-.1-.2 .1 .7 .2M97.8 70.5l.1 .2M97.8 70l-.7 .1M97.8 69.6l-.7 .1M97.8 79.1l.1-.1-.2 .2M97.8 69.2l.1 .2M97.8 72.2l-.3 .2"/>
<path d="M97.8 71.4v.1M97.8 77.1l-.7 .2M97.8 77.3l-.1 .1M97.8 77.9l-.1 .1M97.8 78.4l-.1 .1M97.8 78.8l-.1 .1M97.8 79.1h-.1M97.8 79.1l-.1 .1M97.8 77.5l.1 .1M97.9 77.7h.1M97.9 76l-.8-.2 .8 .3M97.9 73.8l-.2 .3"/>
<path d="M97.9 73.8v.6l-.2-.3M97.9 73.8l-.7 .3 .6 .2M97.9 73l-.2 .2M97.9 73v.5l-.2-.3M97.9 74.7l-.2 .2M97.9 74.7v.5l-.2-.3M97.9 74.7l-.7 .3 .6 .2M97.9 75.3v.1M97.9 75.6l-.2 .2M97.9 75.6v.4l-.2-.2M97.9 75.6l-.7 .2 .2 .1 .4-.2M97.9 76.1l-.8 .5"/>
<path d="M97.9 76.2l-.8 .4-.7-.3M97.9 76.3l-.2 .3M97.9 76.3v.5l-.2-.2M97.9 71.4l-.2 .1M97.9 71.4v.5l-.2-.4M97.9 76.3l-.7 .3 .2 .1 .4-.2M97.9 71.3l-.8 .3M97.9 76.8l-.2 .3M97.9 77.1v.4l-.2-.1M97.9 77.6l-.2 .2M97.9 77.7l-.1 .2-.4 .1-.2-.1M97.9 77.7v.4l-.2-.1"/>
<path d="M97.9 78.1l-.1 .3h-.5M97.9 78.2v.3h-.2M97.9 78.5l-.1 .2-.7-.1M97.9 78.6l-.2 .2-.6-.2M97.9 78.6l-.1 .2h-.5M97.9 78.6v.3h-.2M97.9 78.8l-.1 .2h-1.6M97.9 78.8l-.2 .3M97.9 78.8l-.1 .3h-.4M97.9 78.9l-.2 .2M97.9 77.5h1M97.9 70.8h1"/>
<path d="M97.9 70.5v.1M97.9 76.3l-.8 .3M97.9 69.3v.1M97.9 69.7v.1M97.9 70v.1M97.9 70.2h.1M97.9 70.7v.1M97.9 71.2v.1M97.9 71.4h.1M97.9 75.5l-.8 .2M97.9 76.1h.1M97.9 77v.1"/>
<path d="M97.9 77.5v.1M97.9 78.5v.1M99.1 69.2l-.2 .2v9.6l.2 .2M99.1 79.2h19.6M99.1 69.2h19.6M99.1 69.2v10M108.9 71.7v5M112.7 74.6h1.1M112.8 74.5l-.2 .2M112.8 73.8h.6l-.7 .7-.1 .2h1.3v-.3M112.8 73.8l.1-.3h1.1l-.1 .4-.5 .5h.5M112.8 73.8h.8h-.2"/>
<path d="M112.9 73.5h1.1M112.9 73.8v-.2h1.1l-.1 .3M113.1 74.2l.5-.4-.9 .7M113.2 74.5h.7M113.4 74.4l-.2 .1M113.6 74.2l-.4 .3M113.9 74.4l-.1 .3h-1.1M113.9 73.9l-.3 .3M113.9 74.4v.3M114.1 73.9h.1M114.2 73.9l.2-.3h.6a.45 .45 0 0 1 .1 .8M114.2 73.9l-.2 .5 .2 .2h.6l.3-.2"/>
<path d="M114.2 73.9a.52 .52 0 0 1 .7-.3 .52 .52 0 0 1 .2 .8M114.2 73.9l-.1 .5 .2 .2 .5 .1 .3-.3M114.2 73.7l.5-.2 .6 .3a.96 .96 0 0 1-.5 .9h-.5l-.3-.2zM114.4 74.3l.1 .2 .3-.1M114.4 74.3v.1M114.4 74.2v.1M114.5 73.9h.4l-.2 .5h-.3zM114.8 74.4h.1M114.9 73.9h.1M114.9 73.9l-.1 .5M114.9 73.9l-.3-.1-.2 .5M115 73.9h-.1"/>
<path d="M115.1 74.4h.1M115.3 74.5l.3 .2zM115.4 74.1l-.1 .4M115.5 73.5h.5l-.2 1h.5v.3l-1-.1v-.2zM115.5 73.5l.1 .1M115.6 73.6l-.2 .6M115.6 73.6h.3M115.6 74.7v.1M115.7 74.5h.6l-.1 .2h-.6M115.8 74.5h-.1M116 73.5l-.3 1M116.4 74.7h.3"/>
<path d="M116.6 73.5h.4l.1 .7 .2-.7h.4l-.3 1.3M116.6 73.5l-.3 1.3h.4l.1-.6 .2 .6M116.6 73.5v.1M116.6 73.6l-.3 1.2v-.3M116.6 73.6h.4M116.7 74.7v.1M116.8 74.2v-.1v.1M116.8 74.2l-.1 .5M116.8 74.1l.1 .1M116.9 74.2l.1 .5M117 74.8h.4M117 73.6l.1 .8"/>
<path d="M117 73.5v.1M117 74.7v.1M117 74.7h.4M117.3 73.5v.1M117.3 73.6l-.2 .8v-.2M117.3 73.6h.3M117.4 74.7v.1M117.5 74.2l-.1 .5M117.7 73.5l-.2 .7M118.7 69.2l.2 .2v9.6l-.2 .2M118.7 69.2v10M118.9 69.5l.2 .2"/>
<path d="M119.1 69.7h5.6M119.1 69.7v9M120.7 78.7h.6M121.9 72.2v4M121.9 78.7v8.5M124.7 78.7h-5.6l-.2 .2M124.7 69.7l.2 .2M124.7 69.7v9M124.9 61.3v17.2l-.2 .2M124.9 71.8h48v4.8h-48M127.4 62.5h43M172.9 72.8h10v1.2h-10"/>
<path d="M172.9 74.3h10v1.2h-10M172.9 61.3v9.8M175.4 62.5h5M182.9 61.3v10.9M233.4 73.4h53.6M7.1 86h3M89.4 82.1v5.9h-.2M233.4 85h53.6M287 86h3.1M7.1 123.9h3M287 123.9h3.1M191.1 143.1v27.1"/>
<path d="M196.6 143.1l.1 27.1M211.2 143.1v27.1M7.1 161.9h3M191.1 175.9v24h-42v-24h88.9M191.1 170.2h95.9v29.7h-95.9zM221.7 170.2v11.5M238 170.2v29.7M287 161.9h3.1M49.6 199.9v3M89.2 199.9v3M128.8 199.9v3M149.1 181.7h137.9"/>
<path d="M149.1 187.5h137.9M149.1 194.2h137.9M156 181.7v18.2M168.3 199.9v3M173.7 181.7v18.2M203.1 181.7v18.2M207.9 199.9v3M214.6 181.7v5.8M221.7 187.5v12.4M226.4 181.7v5.8M247.5 199.9v3M252 181.7v5.8"/>
<path d="M257.7 187.5v12.4M263.5 181.7v5.8M269.5 194.2v5.7M273.8 181.7v12.5M274.4 190.8h4.5M276 190l2.5-.5v2.5l-2.5-.5zM279.5 190.8h.6M280.8 190.8h4.5M282.6 188.1v5.4"/>
<circle cx="43.6" cy="37.1" r=".49"/>
<circle cx="43.6" cy="37.1" r=".4"/>
<circle cx="44.3" cy="39.5" r="3.4"/>
<circle cx="46.4" cy="38" r=".49"/>
<circle cx="46.4" cy="38" r=".4"/>
<circle cx="245.3" cy="38.2" r=".99"/>
<circle cx="251.1" cy="38.2" r=".99"/>
<circle cx="269.7" cy="38.2" r=".99"/>
<circle cx="269.7" cy="38.2" r=".78"/>
<circle cx="275.5" cy="38.2" r=".99"/>
<circle cx="275.5" cy="38.2" r=".78"/>
<circle cx="43.6" cy="41.9" r=".49"/>
<circle cx="43.6" cy="41.9" r=".4"/>
<circle cx="46.4" cy="41" r=".49"/>
<circle cx="46.4" cy="41" r=".4"/>
<circle cx="243.5" cy="43.8" r=".99"/>
<circle cx="248.2" cy="42.2" r="6.8"/>
<circle cx="252.9" cy="43.8" r=".99"/>
<circle cx="267.8" cy="43.8" r=".99"/>
<circle cx="267.9" cy="43.8" r=".78"/>
<circle cx="272.6" cy="42.2" r="6.8"/>
<circle cx="277.3" cy="43.8" r=".99"/>
<circle cx="277.3" cy="43.8" r=".78"/>
<circle cx="43.6" cy="76.5" r=".49"/>
<circle cx="43.6" cy="71.7" r=".49"/>
<circle cx="44.3" cy="74.2" r="3.2"/>
<circle cx="46.4" cy="75.6" r=".49"/>
<circle cx="46.4" cy="72.7" r=".49"/>
<circle cx="282.6" cy="190.7" r="1.25"/>
<circle cx="282.6" cy="190.7" r=".74"/>
</g>
<g fill="#000" stroke="#000" stroke-width=".21">
<path d="M69.4 34.5l.4 2.5h-.9zM89.3 22.2l2.5-.4v.9zM104.2 34.5l.4 2.5h-.8zM121.8 35l.4 2.5h-.8zM122.2 21.8l2.5 .4-2.5 .5zM124.7 22.2l2.5-.4v.9zM170.3 21.8l2.4 .4-2.4 .5zM172.7 22.2l2.5-.4v.9zM180.2 21.8l2.5 .4-2.5 .5zM68.9 42h.9l-.4 2.5zM103.8 42h.8l-.4 2.5zM121.4 41.5h.8l-.4 2.5z"/>
<path d="M69.4 69.2l.4 2.5h-.8zM69 76.7h.8l-.4 2.5zM86.5 62.5l2.5-.4v.8zM108.9 69.2l.4 2.5h-.8zM108.5 76.7h.8l-.4 2.5zM121.9 69.7l.4 2.5h-.8zM121.5 76.2h.8l-.4 2.5zM122.4 62.1l2.5 .4-2.5 .4zM124.9 62.5l2.5-.4v.8zM170.4 62.1l2.5 .4-2.5 .4zM172.9 62.5l2.5-.4v.8zM180.4 62.1l2.5 .4-2.5 .4z"/>
<path d="M89.4 78.1l.6 4h-1.3z"/>
</g>
<path d="M114.4 187.5h34.7M114.4 194.2h34.7M149.1 181.7h-34.7v18.2" fill="none" stroke="#000" stroke-width=".21"/>
<path d="M191.1 158.6h42.3M191.1 154.7h42.3M191.1 150.8h42.3M191.1 147h42.3M191.1 143.1h42.3M191.1 166.3h42.3M191.1 162.5h42.3M191.1 170.2h42.3" fill="none" stroke="#000" stroke-width=".21"/>
<g font-size="7">
<text x="278" y="36">2</text>
<text x="239" y="36.5">2</text>
<text x="259.4" y="38.3">4</text>
<text x="259.2" y="47.3">3</text>
<text x="280.1" y="46.7">1</text>
<text x="236.9" y="49">1</text>
</g>
<g font-size="5">
<text x="241.9" y="64.1">孔母头</text>
<text x="267.3" y="64.1">针公头</text>
</g>
<g font-size="4">
<text x="196.5" y="180.2">M8-4P-A-P</text>
<text x="279.5" y="186">1</text>
</g>
<g font-size="3.6">
<text x="247.9" y="16.4">针位图（背视）</text>
<text x="148.6" y="53.5">孔母头</text>
<text x="254.4" y="78.8">接线图</text>
<text x="148.5" y="94.5">公针头</text>
<text x="15.5" y="113.4">技术参数:</text>
<text x="237.9" y="113.6">备注：地线焊在屏蔽壳上</text>
<text x="237.9" y="108.9">4：————黑</text>
</g>
<g font-size="3.5">
<text x="29.5" y="8.9">1</text>
<text x="68.8" y="9">2</text>
<text x="108.9" y="8.9">3</text>
<text x="148.5" y="8.9">4</text>
<text x="188" y="8.9">5</text>
<text x="227.6" y="8.9">6</text>
<text x="267.1" y="8.9">7</text>
<text x="105.1" y="21.6">36</text>
<text x="147.7" y="21.6">L</text>
<text x="173.9" y="21.6">20±5</text>
<text x="121" y="29.3" transform="rotate(-90 121 29.3)">Ø9</text>
<text x="6.8" y="31.5">A</text>
<text x="43.2" y="35.7">3</text>
<text x="288.1" y="31.5">A</text>
<text x="47.1" y="37.4">4</text>
<text x="42.4" y="45.7">1</text>
<text x="47" y="44.5">2</text>
<text x="68.7" y="42.8" transform="rotate(-90 68.7 42.8)">Ø10</text>
<text x="103.5" y="42.8" transform="rotate(-90 103.5 42.8)">Ø10</text>
<text x="102.3" y="61.4">38,4</text>
<text x="147.9" y="61.9">L</text>
<text x="174.1" y="61.9">20±5</text>
<text x="6.9" y="69.4">B</text>
<text x="43.1" y="70.5">1</text>
<text x="287.8" y="69.4">B</text>
<text x="47.4" y="72.9">2</text>
<text x="68.7" y="77.4" transform="rotate(-90 68.7 77.4)">Ø10</text>
<text x="108.2" y="77.4" transform="rotate(-90 108.2 77.4)">Ø10</text>
<text x="42.9" y="80.4">3</text>
<text x="47.6" y="78.5">4</text>
<text x="79.7" y="89.3">M8*1</text>
<text x="121.2" y="86.8" transform="rotate(-90 121.2 86.8)">Ø9</text>
<text x="237.7" y="95.3">1：————红</text>
<text x="237.9" y="99.9">2：————白</text>
<text x="6.7" y="107.5">C</text>
<text x="237.9" y="104.5">3：————黄</text>
<text x="287.9" y="107.5">C</text>
<text x="15.6" y="118">- 产品系列: M8-A1-P4</text>
<text x="15.6" y="122.6">- 插针数:4</text>
<text x="15.6" y="127.2">- 额定电流(40C):3A</text>
<text x="15.6" y="131.8">- 额定电压: 60V</text>
<text x="44" y="131.8">AC/DC</text>
<text x="15.6" y="136.4">- 额定脉冲电压:800V</text>
<text x="15.6" y="141">- 污染等级:3</text>
<text x="6.8" y="145.4">D</text>
<text x="15.6" y="145.6">- 接触电阻: ≤5mΩ</text>
<text x="287.8" y="145.4">D</text>
<text x="15.6" y="150.2">- 绝缘电阻:≥100MΩ</text>
<text x="15.6" y="154.8">- 锁紧方式: 螺纹式M8*1</text>
<text x="15.6" y="159.4">- 电缆类型: PVC UL2464 24AWG 编织系列</text>
<text x="15.6" y="164">- 线规: 0.20mm²(AWG24)</text>
<text x="15.6" y="168.6">- 防护等级:IP67</text>
<text x="15.6" y="173.2">- 插拔次数:≥500</text>
<text x="15.6" y="177.9">- 温度范围:-25C°...+80C°</text>
<text x="6.9" y="183.4">E</text>
<text x="15.6" y="182.5">- 成型材料:内模PE+外模PVC</text>
<text x="287.8" y="183.4">E</text>
<text x="15.6" y="187.1">- 插体材料: PA</text>
<text x="15.6" y="191.7">- 插针材料:铜合金</text>
<text x="15.6" y="196.3">- 插针电镀材料:金</text>
<text x="29.5" y="203.4">1</text>
<text x="68.8" y="203.4">2</text>
<text x="108.9" y="203.4">3</text>
<text x="148.5" y="203.4">4</text>
<text x="188" y="203.4">5</text>
<text x="227.6" y="203.4">6</text>
<text x="267.1" y="203.4">7</text>
</g>
<text font-size="3" x="164.1" y="179.9">更改记录</text>
<g font-size="2.1">
<text x="191.8" y="145.8">长度</text>
<text x="192.8" y="149.5">1M</text>
<text x="198.2" y="149.5">1.0±0.02</text>
<text x="201.7" y="145.6">L（M）</text>
<text x="212.3" y="149.6">头部长度+1.0±0.02</text>
<text x="215.5" y="145.8">成品长度（M）</text>
<text x="192.9" y="153.3">2M</text>
<text x="198.4" y="153.4">2.0±0.03</text>
<text x="212.3" y="153.6">头部长度+2.0±0.03</text>
<text x="192.9" y="157.1">3M</text>
<text x="192.9" y="161">5M</text>
<text x="198.4" y="157.3">3.0±0.03</text>
<text x="198.4" y="161.2">5.0±0.05</text>
<text x="212.3" y="157.5">头部长度+3.0±0.03</text>
<text x="212.3" y="161.4">头部长度+5.0±0.05</text>
<text x="192.3" y="165">15M</text>
<text x="198.2" y="165">15.0±0.05</text>
<text x="212.3" y="165.2">头部长度+15.0±0.05</text>
<text x="191.8" y="169.2">定制</text>
<text x="200.3" y="168.8">X±0.05</text>
<text x="202.1" y="173.8">产品名称</text>
<text x="214.2" y="168.9">头部长度+X±0.05</text>
<text x="225.6" y="173.8">产品型号</text>
<text x="150.4" y="185.3">标记</text>
<text x="161.7" y="185.3">更改前</text>
<text x="179.2" y="185.3">更改后</text>
<text x="195" y="185.3">材质</text>
<text x="216.3" y="185.3">绝缘材质</text>
<text x="240.7" y="185.3">板材厚度</text>
<text x="266.4" y="185.3">比例</text>
<text x="192.8" y="190.2">尺寸与配</text>
<text x="223.4" y="190.3">形状与位置公</text>
<text x="261.5" y="191.6">投影方向</text>
<text x="192.3" y="197.8">审核/日期</text>
<text x="193.9" y="193">合公差</text>
<text x="225.3" y="197.8">校对/日期</text>
<text x="228.8" y="193">差</text>
<text x="259" y="197.8">制图/日期</text>
<text x="274.3" y="197.8">24.09.11</text>
</g>
<text font-size="1.9" x="126.4" y="185.5">插头总成命名</text>
<g font-size="1.8">
<text x="117.3" y="192.4">M8/包塑针公头/带弹簧屏蔽款/A扣 4芯</text>
<text x="117.3" y="197.8">M8/包塑孔母头/屏蔽款/A扣 4芯</text>
</g>
</svg>
